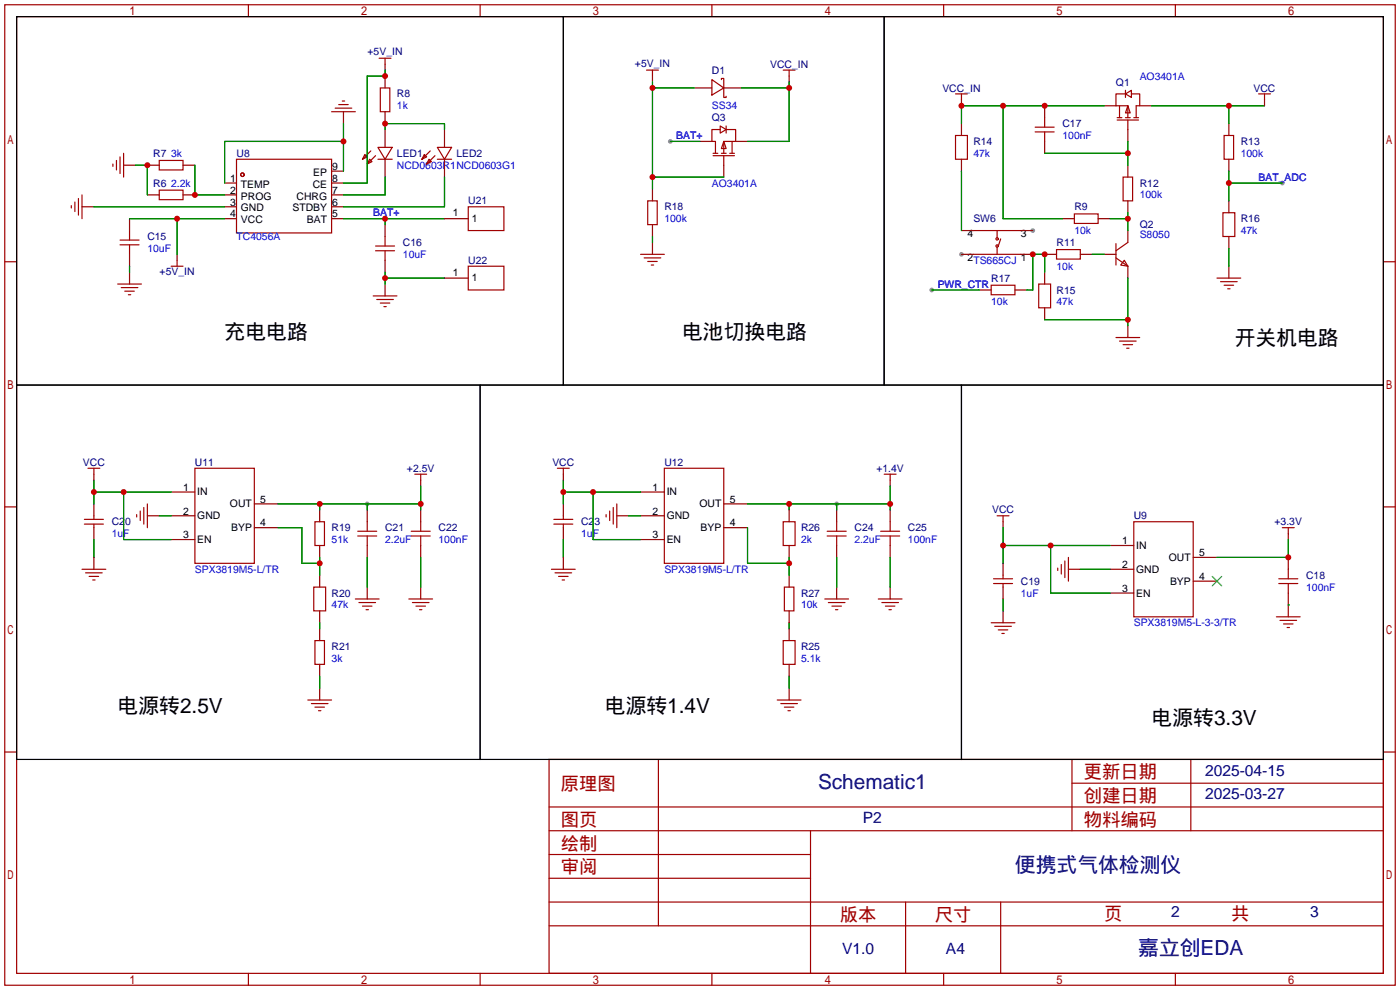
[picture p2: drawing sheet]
<svg xmlns="http://www.w3.org/2000/svg" width="299mm" height="212mm" viewBox="0 0 299 212" stroke-linecap="round" stroke-linejoin="round" font-family="sans-serif">
<g fill="#999">
<circle cx="205.5" cy="54.4" r=".51"/>
<circle cx="220.7" cy="49.3" r=".51"/>
<circle cx="274.1" cy="39.1" r=".51"/>
<circle cx="199.1" cy="62" r=".51"/>
<circle cx="143.3" cy="30.2" r=".51"/>
<circle cx="78.5" cy="107.7" r=".51"/>
<circle cx="178.8" cy="107.7" r=".51"/>
</g>
<g fill="none" stroke="#a10000" stroke-width=".25">
<path d="M1 1h297.2v209.6h-297.2zM3.6 3.6h292.1v204.4h-292.1zM53.1 1v2.6M81 12.4h2.6M81.3 18.8h2v5.1h-2zM82.3 12.4v1.3M102.6 1v2.6M138.2 15h2.5M139.4 15v1.3M152.1 17l2.6 1.8-2.6 1.5zM152.1 1v2.6M154.2 17v-.2h.5v4h.5v-.2"/>
<path d="M167.4 15h2.5M168.7 15v1.3M201.7 1v2.6M240.5 19.3v1.5M251.2 1v2.6M24.1 35.1v.5M24.9 34.3v2M25.7 33.5v3.6M26.4 32.8v5M34 34.3h5.1v2h-5.1zM50.5 34h20.4v15.8h-20.4zM70.9 23.9h5"/>
<path d="M71.6 23.1h3.6M72.4 22.4h2M73.2 21.6h.5M78 33l.5 .5-1 .5zM79 34l.5 .5-1 .6zM79.2 32.3l-1.7 1.7M80.3 33.3l-1.8 1.8M80.8 31.5h3l-1.5 2.5zM80.8 34h3M90.7 33l.5 .5-1 .5zM91.7 34l.5 .5-1 .6zM91.9 32.3l-1.7 1.7"/>
<path d="M93 33.3l-1.8 1.8M93.5 31.5h3l-1.5 2.5zM93.5 34h3M152.4 33.3h4.6M152.4 32.8h1M153.9 26.9l1.3 .8-1.3 .7zM153.9 27.7h-1.8v2.5h.8v2.6M154.2 32.8h1M154.7 30.2l.5 1.6h-1zM154.7 33.3v2M155.2 27.7h2v2.5h-2.5v2.6M155.2 26.9v1.5"/>
<path d="M156 32.8h1M156.5 30.2v2.6M204.2 29h2.6v5h-2.6zM204.2 20.1h2.6M205.5 20.1v1.2M221.2 28.2h4.1M221.2 27.2h4.1M223.3 25.1v2.1M223.3 28.2v2M238.8 25.7h4.5M238.8 25.1h1M239.3 22.6v2.5"/>
<path d="M240 37.8h2.1v5.1h-2.1zM240.5 20.1l1.3-.8v1.5zM240.5 20.1h-2v2.5h2.5v2.5M240.5 25.1h1.1M241 22.6l.6 1.5h-1.1zM241 25.7v2M241.8 20.1h1.8v2.5h-.8v2.5M242.3 25.1h1M261.6 29h2.1v5h-2.1zM269 20.1h2.5M270.3 20.1v1.2M1 55.9h2.6"/>
<path d="M15.2 43.9v.5M16 43.2v2M16.8 42.4v3.6M17.5 41.7v5M25.7 52.3h4M25.7 51.3h4M27.7 49.3v2M27.7 52.3v2.1M34 40.6h5.1v2.1h-5.1zM36.6 56.9h2.5M37.8 55.6v1.3M80.3 53.6h4"/>
<path d="M80.3 52.6h4M82.3 50.5v2.1M82.3 53.6v2M100.1 44.2h7.6v5.1h-7.6zM100.1 56.9h7.6v5.1h-7.6zM136.9 54.4h5.1M137.7 55.1h3.5M138.4 42.9h2.1v5.1h-2.1zM138.4 55.9h2.1M139.2 56.6h.5M208 54.4h10.2M208 49.3h10.2"/>
<path d="M213.1 49.3v1.5M213.1 52.8v1.6M213.9 51.1l-.5 1.5M225.8 53.3h5.1v2.1h-5.1zM229.6 45.7h5.1v2.1h-5.1zM238.5 55.1l2.5 1.8M238.5 52.1v4.5M240.3 55.6l.7 1.3-1.5-.3zM241 51.8l-2.5 1.8M260.1 59.4h5.1M261.4 45.5h2.5v5h-2.5zM295.7 55.9h2.5"/>
<path d="M25.1 60.7h5.1M25.9 61.5h3.6M26.7 62.2h2M27.4 63h.5M79.8 63.2h5M80.5 64h3.6M81.3 64.8h2M82 65.5h.5M211.8 61h5.1v2h-5.1zM222 60.7h2.5v5.1h-2.5zM238.5 72.1h5.1M239.3 72.9h3.5"/>
<path d="M240 73.7h2.1M240.8 74.4h.5M260.9 60.2h3.5M261.6 61h2.1M262.4 61.7h.5M1 108.3h2.6M18 112h4.1M18 111h4.1M18.8 100.1h2.5M20.1 100.1v1.2M20.1 110.2v.8M20.1 112v.8"/>
<path d="M29.2 110v.5M30 109.2v2.1M30.7 108.5v3.5M31.5 107.7v5.1M41.7 100.1h12.7v20.3h-12.7zM67.3 111.5h2v5.1h-2zM76.5 114.6h4M76.5 113.5h4M78.5 111.5v2M78.5 114.6v2M87.9 114.6h4M87.9 113.5h4"/>
<path d="M88.6 101.3h2.6M89.9 101.3v1.3M89.9 111.5v2M89.9 114.6v2M118.4 112h4M118.4 111h4M119.1 100.1h2.6M120.4 100.1v1.2M120.4 110.2v.8M120.4 112v.8M129.5 110v.5M130.3 109.2v2.1"/>
<path d="M131.1 108.5v3.5M131.8 107.7v5.1M142 100.1h12.7v20.3h-12.7zM167.4 111.5h2.5v5.1h-2.5zM176.8 114.6h4M176.8 113.5h4M178.8 111.5v2M178.8 114.6v2M188.2 114.6h4.1M188.2 113.5h4.1M189 101.3h2.5M190.2 101.3v1.3"/>
<path d="M190.2 111.5v2M190.2 114.6v2M213.1 110.2h2.5M214.4 110.2v1.3M227.6 119.9v3.5M228.3 119.1v5.1M242.3 111.5h12.7v20.3h-12.7zM274.1 112.8h2.5M275.3 112.8v1.2M295.7 108.3h2.5M17.5 121.7h5.1M18.3 122.4h3.5"/>
<path d="M19 123.2h2.1M19.8 124h.5M67.1 125.5h2.5v5.1h-2.5zM67.3 136.9h2v5.1h-2zM75.9 128h5.1M76.7 128.8h3.6M77.5 129.5h2M78.2 130.3h.5M87.4 128h5.1M88.1 128.8h3.6M88.9 129.5h2M89.7 130.3h.5"/>
<path d="M117.9 121.7h5M118.6 122.4h3.6M119.4 123.2h2M120.1 124h.5M167.4 136.9h2.5v5.1h-2.5zM167.6 125.5h2.1v5.1h-2.1zM176.3 128h5.1M177 128.8h3.6M177.8 129.5h2M178.6 130.3h.5M187.7 128h5.1M188.5 128.8h3.5"/>
<path d="M189.2 129.5h2.1M190 130.3h.5M211.8 133.1h5.1M212.3 124.7h4.1M212.3 123.7h4.1M212.6 133.9h3.6M213.4 134.6h2M214.1 135.4h.5M214.4 122.9v.8M214.4 124.7v.8M226.1 121.4v.5M226.8 120.6v2.1"/>
<path d="M272.8 131.8h5.1M273.3 124.7h4.1M273.3 123.7h4.1M273.6 132.6h3.5M274.3 133.4h2.1M275.1 134.1h.5M275.3 121.7v2M275.3 124.7v2M65.8 149.6h5.1M66.5 150.4h3.6M67.3 151.1h2M68.1 151.9h.5"/>
<path d="M166.1 149.6h5.1M166.9 150.4h3.5M167.6 151.1h2.1M168.4 151.9h.5M1 160.7h2.6M117.3 162.3h178.4v45.7h-178.4zM117.3 177.5h178.4M117.3 172.5h178.4M140.7 162.3v35.6M173.2 177.5v30.5M229.1 162.3v15.2M229.1 167.4h66.6"/>
<path d="M254.5 162.3v15.2M295.7 160.7h2.5M117.3 182.6h55.9M117.3 197.9h178.4M117.3 192.8h178.4M117.3 187.7h55.9M193.5 192.8v15.2M213.9 192.8v15.2M53.1 208v2.6M102.6 208v2.6M152.1 208v2.6M201.7 208v2.6"/>
<path d="M251.2 208v2.6"/>
<circle cx="51.8" cy="37.3" r=".38"/>
<circle cx="213.1" cy="52.6" r=".25"/>
<circle cx="213.1" cy="51.1" r=".25"/>
</g>
<g fill="none" stroke="#870000" stroke-width=".25">
<path d="M82.3 13.7v1.3M82.3 16.3v2.5M139.4 16.3v1.2M148.3 18.8h3.8M154.7 18.8h3.8M168.7 16.3v1.2M26.4 35.3h2.6M31.5 35.3h2.5M39.1 35.3h2.6M48 39.1h2.5M70.9 39.1h2.5M70.9 36.6h2.5"/>
<path d="M73.4 23.9v2.5M82.3 23.9v2.5M82.3 27.7v3.8M82.3 34v3.8M95 27.7v3.8M95 34v3.8M149.6 30.2h2.5M154.7 35.3v2.5M157.2 30.2h2.6M205.5 21.3v1.3M205.5 26.4v2.6M205.5 34v2.6"/>
<path d="M223.3 22.6v2.5M223.3 30.2v2.6M236 22.6h2.5M241 27.7v2.5M241 35.3v2.5M243.6 22.6h2.5M262.6 26.4v2.6M262.6 34v2.6M270.3 21.3v1.3M17.5 44.2h2.6M27.7 46.7v2.6M27.7 54.4v2.5"/>
<path d="M27.7 58.2v2.5M31.5 41.7h2.5M37.8 54.4v1.2M39.1 41.7h2.6M48 41.7h2.5M48 44.2h2.5M48 46.7h2.5M70.9 41.7h2.5M70.9 44.2h2.5M70.9 46.7h2.5M82.3 48v2.5M82.3 55.6v2.6"/>
<path d="M95 46.7h5.1M95 59.4h5.1M139.4 40.4v2.5M139.4 48v2.5M139.4 51.8v2.6M205.5 54.4h2.5M205.5 49.3h2.5M218.2 54.4h2.5M218.2 49.3h2.5M223.3 54.4h2.5M223.3 58.2v2.5M227.1 46.7h2.5"/>
<path d="M230.9 54.4h2.5M234.7 46.7h2.5M236 54.4h2.5M241 42.9v2.6M241 49.3v2.5M241 56.9v2.5M262.6 42.9v2.6M262.6 50.5v2.6M262.6 56.9v2.5M82.3 60.7v2.5M209.3 62h2.5M216.9 62h2.6"/>
<path d="M223.3 65.8v2.5M241 69.6v2.5M20.1 101.3v1.3M20.1 107.7v2.5M20.1 112.8v2.5M20.1 119.1v2.6M31.5 110.2h2.5M36.6 105.2h5.1M36.6 110.2h5.1M36.6 115.3h5.1M54.4 112.8h5M54.4 107.7h5"/>
<path d="M68.3 109v2.5M68.3 116.6v2.5M78.5 109v2.5M78.5 116.6v2.5M89.9 102.6v1.3M89.9 109v2.5M89.9 116.6v2.5M120.4 101.3v1.3M120.4 107.7v2.5M120.4 112.8v2.5M120.4 119.1v2.6M131.8 110.2h2.6"/>
<path d="M136.9 105.2h5.1M136.9 110.2h5.1M136.9 115.3h5.1M154.7 112.8h5.1M154.7 107.7h5.1M168.7 109v2.5M168.7 116.6v2.5M178.8 109v2.5M178.8 116.6v2.5M190.2 102.6v1.3M190.2 109v2.5M190.2 116.6v2.5"/>
<path d="M214.4 111.5v1.3M237.2 116.6h5.1M255 119.1h5.1M275.3 114v1.3M275.3 119.1v2.6M68.3 122.9v2.6M68.3 130.6v2.5M68.3 134.4v2.5M78.5 125.5v2.5M89.9 125.5v2.5M168.7 122.9v2.6M168.7 130.6v2.5"/>
<path d="M168.7 134.4v2.5M178.8 125.5v2.5M190.2 125.5v2.5M214.4 120.4v2.5M214.4 125.5v2.5M214.4 130.6v2.5M228.3 121.7h2.6M237.2 121.7h5.1M237.2 126.7h5.1M255 124.2h5.1M275.3 126.7v5.1M68.3 142v2.5"/>
<path d="M68.3 147.1v2.5M168.7 142v2.5M168.7 147.1v2.5"/>
</g>
<g fill="none" stroke="#008700" stroke-width=".25">
<path d="M82.3 15v1.3h-3.8v22.8h-5.1M139.4 17.5v22.9M139.4 18.8h8.9M158.5 18.8h10.2M168.7 17.5v12.7h-8.9M29 35.3h2.5v6.4M41.7 35.3v6.4h6.3M73.4 30.2h-25.4v8.9M73.4 26.4v10.2M82.3 37.8v3.9h-8.9M82.3 27.7v-1.3h12.7v1.3M95 37.8v6.4h-21.6"/>
<path d="M139.4 37.8h15.3M143.3 30.2h6.3M205.5 36.6v12.7M214.4 22.6v24.1h12.7M223.3 32.8h17.7M236 22.6h-30.5v3.8M241 30.2v5.1M246.1 22.6h24.2M262.6 39.1h11.5M262.6 22.6v3.8M262.6 36.6v6.3M20.1 44.2h27.9"/>
<path d="M27.7 46.7h20.3M27.7 56.9v1.3M37.8 46.7v7.7M73.4 46.7h21.6M82.3 46.7v1.3M82.3 58.2v2.5M82.3 59.4h12.7M139.4 50.5v1.3M223.3 58.2v-3.8h-2.6v7.6h-1.2M233.4 54.4h2.6M237.2 46.7h3.8M241 45.5v3.8"/>
<path d="M241 59.4v10.2M262.6 53.1v3.8M199.1 62h10.2M223.3 68.3h17.7M20.1 102.6v5.1M20.1 115.3v3.8M20.1 105.2h16.5M26.4 105.2v10.1h10.2M34 110.2h2.6M59.4 107.7h30.5M59.4 112.8h5.1v7.6h3.8M68.3 107.7v1.3"/>
<path d="M68.3 119.1v3.8M78.5 107.7v1.3M78.5 119.1v6.4M89.9 103.9v5.1M89.9 119.1v6.4M120.4 105.2h16.5M120.4 102.6v5.1M120.4 115.3v3.8M126.7 105.2v10.1h10.2M134.4 110.2h2.5M159.8 107.7h30.4M159.8 112.8v7.6h8.9"/>
<path d="M168.7 107.7v1.3M168.7 119.1v3.8M178.8 107.7v1.3M178.8 119.1v6.4M190.2 103.9v5.1M190.2 119.1v6.4M214.4 112.8v7.6M214.4 116.6h22.8M224.5 116.6v10.1h12.7M275.3 115.3v3.8h-15.2M68.3 133.1v1.3M168.7 133.1v1.3"/>
<path d="M214.4 128v2.6M230.9 121.7h6.3M275.3 129.3h.1M68.3 144.5v2.6M168.7 144.5v2.6"/>
</g>
<path d="M259.1 123.2l2 2M261.1 123.2l-2 2" fill="none" stroke="#3c3" stroke-width=".25"/>
<path d="M3.6 3.6h116.8v78.7h-116.8zM120.4 3.6h68.6v78.7h-68.6zM189 3.6h106.7v78.7h-106.7zM3.6 82.3h99v80h-99zM102.6 82.3h102.9v80h-102.9zM205.5 82.3h90.2v80h-90.2z" fill="none" stroke="#000" stroke-width=".25"/>
<g fill="#c00">
<circle cx="37.8" cy="46.7" r=".63"/>
<circle cx="41.7" cy="41.7" r=".63"/>
<circle cx="31.5" cy="35.3" r=".63"/>
<circle cx="82.3" cy="16.3" r=".63"/>
<circle cx="82.3" cy="26.4" r=".63"/>
<circle cx="82.3" cy="46.7" r=".63"/>
<circle cx="82.3" cy="59.4" r=".63"/>
<circle cx="241" cy="46.7" r=".63"/>
<circle cx="241" cy="68.3" r=".63"/>
<circle cx="220.7" cy="54.4" r=".63"/>
<circle cx="223.3" cy="54.4" r=".63"/>
<circle cx="241" cy="32.8" r=".63"/>
<circle cx="262.6" cy="22.6" r=".63"/>
<circle cx="262.6" cy="39.1" r=".63"/>
<circle cx="214.4" cy="22.6" r=".63"/>
<circle cx="205.5" cy="22.6" r=".63"/>
<circle cx="223.3" cy="22.6" r=".63"/>
<circle cx="139.4" cy="18.8" r=".63"/>
<circle cx="139.4" cy="37.8" r=".63"/>
<circle cx="168.7" cy="18.8" r=".63"/>
<circle cx="214.4" cy="116.6" r=".63"/>
<circle cx="224.5" cy="116.6" r=".63"/>
<circle cx="275.3" cy="119.1" r=".63"/>
<circle cx="26.4" cy="105.2" r=".63"/>
<circle cx="20.1" cy="105.2" r=".63"/>
<circle cx="89.9" cy="107.7" r=".63"/>
<circle cx="68.3" cy="107.7" r=".63"/>
<circle cx="126.7" cy="105.2" r=".63"/>
<circle cx="120.4" cy="105.2" r=".63"/>
<circle cx="190.2" cy="107.7" r=".63"/>
<circle cx="168.7" cy="107.7" r=".63"/>
<circle cx="68.3" cy="120.4" r=".63"/>
<circle cx="168.7" cy="120.4" r=".63"/>
<circle cx="73.4" cy="30.2" r=".63"/>
</g>
<g font-size="4.4">
<text x="48" y="72.4">充电电路</text>
<text x="145.8" y="72.4">电池切换电路</text>
<text x="263.9" y="73.7">开关机电路</text>
<text x="25.1" y="152.4">电源转2.5V</text>
<text x="129.3" y="152.4">电源转1.4V</text>
<text x="246.1" y="154.9">电源转3.3V</text>
</g>
<g font-size="4.4" fill="#000080">
<text x="174.8" y="168.6">Schematic1</text>
<text x="216.9" y="186.4">便携式气体检测仪</text>
<text x="243.3" y="204.2">嘉立创EDA</text>
</g>
<g font-size="3.9" fill="#a00000">
<text x="231.6" y="166.4">更新日期</text>
<text x="119.9" y="168.9">原理图</text>
<text x="231.6" y="171.4">创建日期</text>
<text x="119.9" y="176.5">图页</text>
<text x="231.6" y="176.5">物料编码</text>
<text x="119.9" y="181.6">绘制</text>
<text x="119.9" y="186.7">审阅</text>
<text x="179.5" y="196.8">版本</text>
<text x="199.8" y="196.8">尺寸</text>
<text x="236" y="196.6">页</text>
<text x="263.1" y="196.6">共</text>
</g>
<g font-size="3.3" fill="#000080">
<text x="257.6" y="165.8">2025-04-15</text>
<text x="257.6" y="170.8">2025-03-27</text>
<text x="184.4" y="175.9">P2</text>
<text x="250.3" y="196">2</text>
<text x="280" y="196">3</text>
<text x="180" y="203.9">V1.0</text>
<text x="202.2" y="203.9">A4</text>
</g>
<g font-size="2.2" fill="#000080">
<text x="78.6" y="11.8">+5V_IN</text>
<text x="135.7" y="14.3">+5V_IN</text>
<text x="152.1" y="15.7">D1</text>
<text x="164.6" y="14.5">VCC_IN</text>
<text x="84.8" y="20.8">R8</text>
<text x="201.4" y="19.6">VCC_IN</text>
<text x="238.5" y="18.3">Q1</text>
<text x="267.9" y="19.6">VCC</text>
<text x="152.1" y="25.9">Q3</text>
<text x="227.1" y="27.2">C17</text>
<text x="32.8" y="33.5">R7</text>
<text x="50.5" y="33.5">U8</text>
<text x="84.8" y="33.5">LED1</text>
<text x="97.5" y="33.5">LED2</text>
<text x="208" y="31">R14</text>
<text x="265.2" y="31">R13</text>
<text x="32.8" y="39.9">R6</text>
<text x="243.6" y="39.9">R12</text>
<text x="100.1" y="43.7">U21</text>
<text x="142" y="45">R18</text>
<text x="208" y="47.5">SW6</text>
<text x="229.6" y="45">R9</text>
<text x="265.2" y="47.5">R16</text>
<text x="31.5" y="51.3">C15</text>
<text x="86.1" y="52.6">C16</text>
<text x="225.8" y="52.6">R11</text>
<text x="243.6" y="48.8">Q2</text>
<text x="34.1" y="58.8">+5V_IN</text>
<text x="100.1" y="56.4">U22</text>
<text x="211.8" y="60.2">R17</text>
<text x="225.8" y="62.7">R15</text>
<text x="17.7" y="99.6">VCC</text>
<text x="41.7" y="99.6">U11</text>
<text x="87" y="100.8">+2.5V</text>
<text x="118.1" y="99.6">VCC</text>
<text x="142" y="99.6">U12</text>
<text x="187.3" y="100.8">+1.4V</text>
<text x="23.9" y="112.3">C20</text>
<text x="70.9" y="113.5">R19</text>
<text x="82.3" y="113.5">C21</text>
<text x="93.7" y="113.5">C22</text>
<text x="124.2" y="112.3">C23</text>
<text x="171.2" y="113.5">R26</text>
<text x="182.6" y="113.5">C24</text>
<text x="194.1" y="113.5">C25</text>
<text x="212" y="109.7">VCC</text>
<text x="242.3" y="111">U9</text>
<text x="272.4" y="112.3">+3.3V</text>
<text x="218.2" y="125">C19</text>
<text x="279.1" y="123.7">C18</text>
<text x="70.9" y="127.5">R20</text>
<text x="171.2" y="127.5">R27</text>
<text x="70.9" y="138.9">R21</text>
<text x="171.2" y="138.9">R25</text>
</g>
<g font-size="2.2" fill="#00f">
<text x="243.6" y="17">AO3401A</text>
<text x="84.8" y="23.4">1k</text>
<text x="152.1" y="23.4">SS34</text>
<text x="144.5" y="29.7">BAT+</text>
<text x="227.1" y="29.7">100nF</text>
<text x="36.6" y="33.5">3k</text>
<text x="208" y="33.5">47k</text>
<text x="265.2" y="33.5">100k</text>
<text x="36.6" y="39.9">2.2k</text>
<text x="84.8" y="36.1">NCD0603R1NCD0603G1</text>
<text x="152.1" y="39.9">AO3401A</text>
<text x="269" y="38.6">BAT_ADC</text>
<text x="79.8" y="46.2">BAT+</text>
<text x="142" y="47.5">100k</text>
<text x="243.6" y="42.4">100k</text>
<text x="31.5" y="53.8">10uF</text>
<text x="50.5" y="51.3">TC4056A</text>
<text x="229.6" y="50">10k</text>
<text x="243.6" y="50.8">S8050</text>
<text x="265.2" y="50">47k</text>
<text x="86.1" y="55.1">10uF</text>
<text x="225.8" y="57.7">10k</text>
<text x="200.4" y="61.5">PWR_CTR</text>
<text x="211.8" y="65.3">10k</text>
<text x="225.8" y="65.3">47k</text>
<text x="23.9" y="114.8">1uF</text>
<text x="70.9" y="116.1">51k</text>
<text x="82.3" y="116.1">2.2uF</text>
<text x="93.7" y="116.1">100nF</text>
<text x="124.2" y="114.8">1uF</text>
<text x="171.2" y="116.1">2k</text>
<text x="182.6" y="116.1">2.2uF</text>
<text x="194.1" y="116.1">100nF</text>
<text x="41.7" y="122.4">SPX3819M5-L/TR</text>
<text x="142" y="122.4">SPX3819M5-L/TR</text>
<text x="70.9" y="130">47k</text>
<text x="171.2" y="130">10k</text>
<text x="218.2" y="127.5">1uF</text>
<text x="279.1" y="126.2">100nF</text>
<text x="242.3" y="133.9">SPX3819M5-L-3-3/TR</text>
<text x="70.9" y="141.5">3k</text>
<text x="171.2" y="141.5">5.1k</text>
</g>
<g font-size="2.2">
<text x="49.2" y="38.8">1</text>
<text x="49.2" y="41.4">2</text>
<text x="51.5" y="40.1">TEMP</text>
<text x="66.8" y="40.1">CE</text>
<text x="67" y="37.6">EP</text>
<text x="71" y="41.4">7</text>
<text x="71" y="38.8">8</text>
<text x="71" y="36.3">9</text>
<text x="49.2" y="43.9">3</text>
<text x="49.2" y="46.5">4</text>
<text x="51.5" y="42.7">PROG</text>
<text x="51.5" y="45.2">GND</text>
<text x="51.5" y="47.7">VCC</text>
<text x="62.5" y="45.2">STDBY</text>
<text x="63.4" y="42.7">CHRG</text>
<text x="65.6" y="47.7">BAT</text>
<text x="71" y="46.5">5</text>
<text x="71" y="43.9">6</text>
<text x="96.8" y="46.2">1</text>
<text x="100.8" y="47.3">1</text>
<text x="206.8" y="50.8">4</text>
<text x="218.2" y="50.8">3</text>
<text x="96.8" y="58.9">1</text>
<text x="206.8" y="55.8">2TS665CJ 1</text>
<text x="100.8" y="60">1</text>
<text x="39.2" y="104.9">1</text>
<text x="42.2" y="105.9">IN</text>
<text x="55.6" y="107.4">5</text>
<text x="139.5" y="104.9">1</text>
<text x="142.5" y="105.9">IN</text>
<text x="156" y="107.4">5</text>
<text x="39.2" y="110">2</text>
<text x="42.2" y="111">GND</text>
<text x="49.2" y="108.4">OUT</text>
<text x="49.4" y="113.5">BYP</text>
<text x="55.6" y="112.5">4</text>
<text x="139.5" y="110">2</text>
<text x="142.5" y="111">GND</text>
<text x="149.5" y="108.4">OUT</text>
<text x="149.7" y="113.5">BYP</text>
<text x="156" y="112.5">4</text>
<text x="39.2" y="115">3</text>
<text x="42.2" y="116.1">EN</text>
<text x="139.5" y="115">3</text>
<text x="142.5" y="116.1">EN</text>
<text x="239.8" y="116.3">1</text>
<text x="242.8" y="117.3">IN</text>
<text x="249.8" y="119.9">OUT</text>
<text x="256.3" y="118.9">5</text>
<text x="239.8" y="121.4">2</text>
<text x="242.8" y="122.4">GND</text>
<text x="250.1" y="124.9">BYP</text>
<text x="256.3" y="123.9">4</text>
<text x="239.8" y="126.5">3</text>
<text x="242.8" y="127.5">EN</text>
</g>
</svg>
